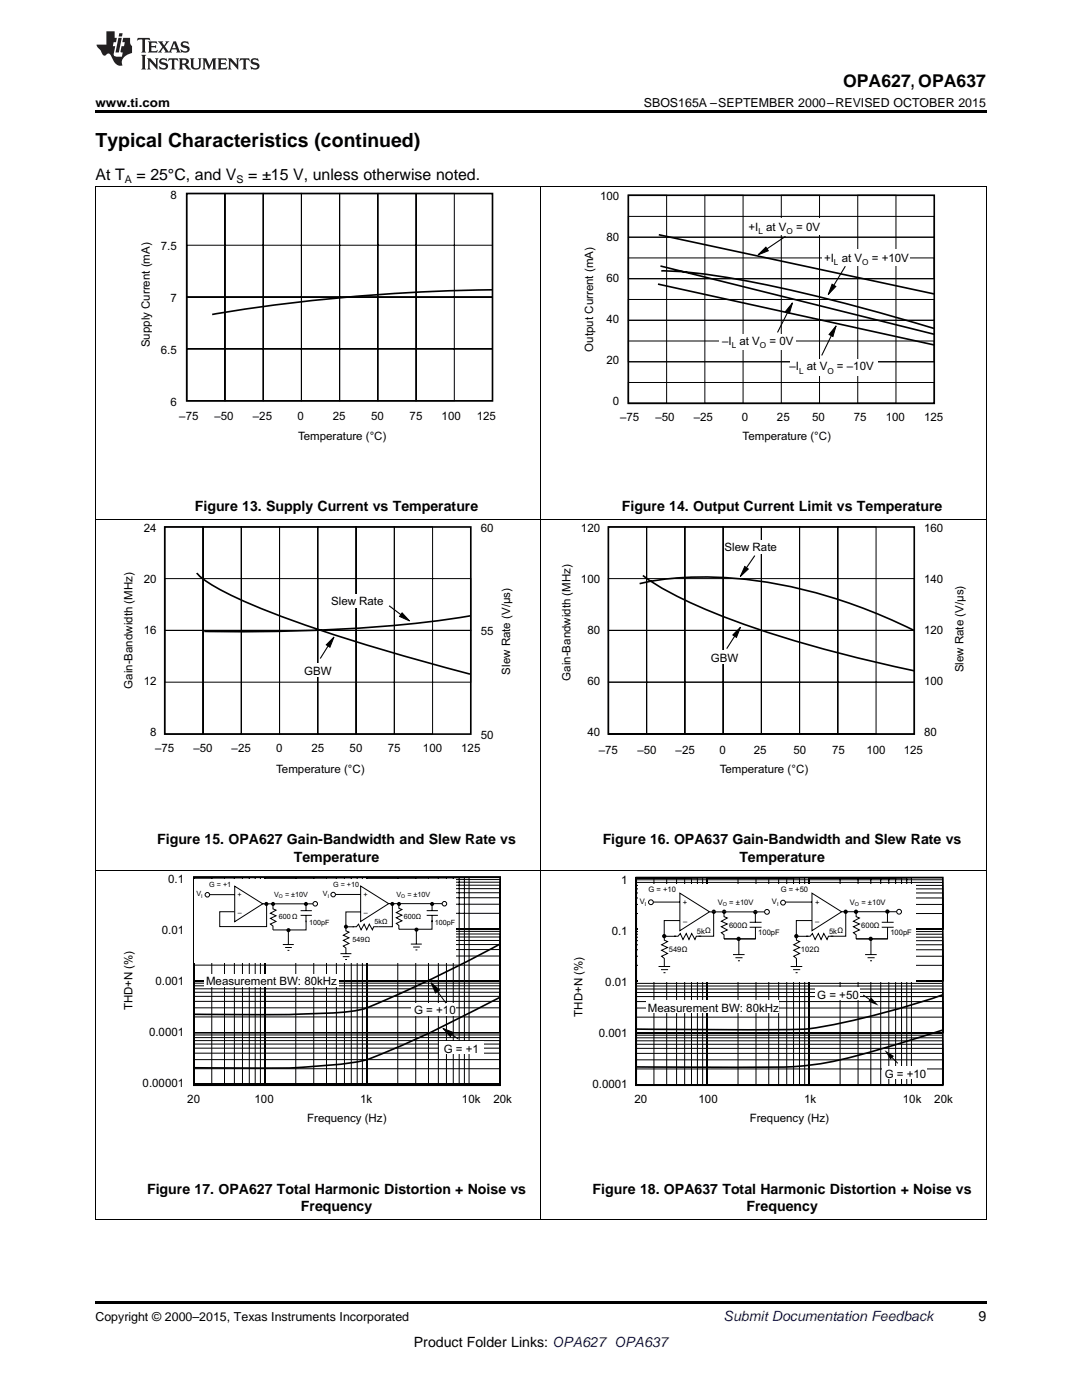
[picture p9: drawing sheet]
<svg xmlns="http://www.w3.org/2000/svg" width="216mm" height="279mm" viewBox="0 0 216 279" stroke-linecap="round" stroke-linejoin="round" font-family="sans-serif">
<path d="M19 259.7h177.8v.5h-177.8z" fill="#000"/>
<g fill="none" stroke="#000" stroke-width=".2">
<path d="M19.1 173.8v69.7M38.7 175.1h13.3v41.4h-13.3zM38.7 175.1h12.2v41.4h-12.2zM38.7 175.1h11v41.4h-11zM38.7 175.1h9.7v41.4h-9.7zM38.7 175.1h8.1v41.4h-8.1zM38.8 175.1h3.5v41.4h-3.5zM38.8 175.5h61v9.9h-61zM38.8 176.1h61v9.3h-61zM38.8 176.7h61v8.7h-61zM38.8 177.4h61v8h-61zM38.8 178.2h61v7.2h-61z"/>
<path d="M38.8 179.2h61v6.2h-61zM38.8 175.1h61v10.3h-61zM38.8 175.1h6v41.4h-6zM52.9 175.1h20.3v41.4h-20.3zM52.9 175.1h19.4v41.4h-19.4zM52.9 175.1h18.4v41.4h-18.4zM52.9 175.1h17.2v41.4h-17.2zM52.9 175.1h15.8v41.4h-15.8zM52.9 175.1h14.2v41.4h-14.2zM52.9 175.1h12.2v41.4h-12.2zM52.9 175.1h9.7v41.4h-9.7zM52.9 175.1h6.1v41.4h-6.1z"/>
<path d="M73.2 175.1h20.4v41.4h-20.4zM73.2 175.1h19.5v41.4h-19.5zM73.2 175.1h18.4v41.4h-18.4zM73.2 175.1h17.2v41.4h-17.2zM73.2 175.1h15.9v41.4h-15.9zM73.2 175.1h14.3v41.4h-14.3zM73.2 175.1h12.3v41.4h-12.3zM73.2 175.1h9.8v41.4h-9.8zM73.2 175.1h6.2v41.4h-6.2zM107.9 173.8v69.7M196.8 173.8v69.7M38.8 180.5h61v4.9h-61z"/>
<path d="M38.8 182.3h61v3.1h-61zM38.8 185.9h61v9.8h-61zM38.8 186.4h61v9.3h-61zM38.8 187h61v8.7h-61zM38.8 187.7h61v8h-61zM38.8 188.5h61v7.2h-61zM38.8 189.5h61v6.2h-61zM38.8 190.8h61v4.9h-61zM38.8 192.6h61v3.1h-61zM38.8 196.2h61v9.9h-61zM38.8 196.7h61v9.4h-61zM38.8 197.3h61v8.8h-61z"/>
<path d="M38.8 198h61v8.1h-61zM38.8 198.8h61v7.3h-61zM38.8 199.8h61v6.3h-61zM38.8 195.7h61v10.4h-61zM38.8 201.1h61v5h-61zM38.8 203h61v3.1h-61zM38.8 206.6h61v9.8h-61zM38.8 207.1h61v9.3h-61zM38.8 207.7h61v8.7h-61zM38.8 208.4h61v8h-61zM38.8 209.2h61v7.2h-61zM38.8 210.2h61v6.2h-61z"/>
<path d="M38.8 211.5h61v4.9h-61zM38.8 213.3h61v3.1h-61zM19 243.4h177.8"/>
</g>
<path d="M40.8 194.4h26.7v2.4h-26.7z" fill="#fff"/>
<path d="M38.7 175.1v41.5zM38.8 175.1h61M38.8 216.6h61" fill="none" stroke="#000" stroke-width=".2"/>
<path d="M38.7 175h61.1v41.6h-61.1z" fill="none" stroke="#000" stroke-width=".33"/>
<g fill="#fff">
<path d="M82.1 200.3h8.9v2.5h-8.9z"/>
<path d="M87.7 207.8h8.9v2.5h-8.9z"/>
</g>
<path d="M86 196.1l1.7 1.5-.8 .6zM88.4 205.2l2 .8-.5 .9z" fill="#000"/>
<path d="M86 196.1l1.7 1.5-.8 .6zM86.8 197.2l2.2 3M88.4 205.2l2 .8-.5 .9zM89.4 206l2 1.3" fill="none" stroke="#000" stroke-width=".2"/>
<path d="M38.8 175.4h52.1v16.8h-52.1z" fill="#fff"/>
<g fill="none" stroke="#000" stroke-width=".2">
<path d="M41.8 178.5h5M46.8 176.9l5.6 3.5-5.6 3.5zM67 178.5h5M72 176.8l5.6 3.5-5.6 3.6zM126.9 175.2h14.2v41.3h-14.2zM126.9 175.2h13.3v41.3h-13.3zM126.9 175.2h12.3v41.3h-12.3zM126.9 175.2h11.1v41.3h-11.1zM126.9 175.2h9.7v41.3h-9.7zM126.9 175.2h8.1v41.3h-8.1zM126.9 175.1l.1 41.5zM127 175.2h3.5v41.3h-3.5z"/>
<path d="M127 175.6h61.1v9.8h-61.1zM127 176.1h61.1v9.3h-61.1zM127 176.7h61.1v8.7h-61.1zM127 177.4h61.1v8h-61.1zM127 178.2h61.1v7.2h-61.1zM127 179.2h61.1v6.2h-61.1zM127 175.1h61.1v10.3h-61.1zM127 175.2h6v41.3h-6zM127.1 175.1h61M141.1 175.2h19.5v41.3h-19.5zM141.1 175.2h18.4v41.3h-18.4zM141.1 175.2h17.2v41.3h-17.2z"/>
<path d="M141.1 175.2h15.9v41.3h-15.9zM141.1 175.2h14.3v41.3h-14.3zM141.1 175.2h12.3v41.3h-12.3zM141.1 175.2h9.8v41.3h-9.8zM141.1 175.2h6.2v41.3h-6.2zM161.5 175.2h20.4v41.3h-20.4zM161.5 175.2h19.4v41.3h-19.4zM161.5 175.2h18.4v41.3h-18.4zM161.5 175.2h17.2v41.3h-17.2zM161.5 175.2h15.8v41.3h-15.8zM161.5 175.2h14.2v41.3h-14.2zM161.5 175.2h12.3v41.3h-12.3z"/>
<path d="M161.5 175.2h9.7v41.3h-9.7zM161.5 175.2h6.1v41.3h-6.1zM52.4 180.4h10.1M53.2 180.4v4.5h-9.4v-2.9h3M54.5 180.5v.9l.6 .2-1.1 .7 1.1 .5-1.1 .5 1.1 .6-1.1 .5 .5 .4v.8h6.6v-1.9M56.4 188.5h2.2M56.9 189.1h1.3M57.4 189.7h.3M57.5 185.6v2.9M60 182.7h2.2M60 181.7h2.2M61.1 180.4v1.3"/>
<path d="M61.1 182.7v1.3M67.9 190.3h2.2M68.4 190.9h1.3M68.9 191.5h.3M69 184.9v.9l.6 .2-1.1 .6 1.1 .6-1.1 .5 1.1 .6-1.1 .5 .5 .4v1.1M72 182h-3v3h1.6M77.6 180.3h10.6M78.3 180.3v4.7h-3.7l-.3 .6-.6-1.2-.5 1.2-.5-1.2-.7 1.2-.5-1.2-.4 .6h-.7M79.6 180.3v1l.6 .2-1.1 .6 1.1 .5-1.1 .6 1.1 .6-1.1 .5 .5 .4v.8M82 188.4h2.2M82.4 189h1.4M82.9 189.6h.4"/>
<path d="M83.1 185.5v2.9M85.1 182.7h2.3M85.1 181.7h2.3M86.2 183.7v1.7h-6.6M86.2 180.4v1.3M86.2 182.7v1.3M127 180.5h61.1v4.9h-61.1zM127 182.3h61.1v3.1h-61.1zM127 185.9h61.1v9.9h-61.1zM127 186.4h61.1v9.4h-61.1zM127 187h61.1v8.8h-61.1zM127 187.7h61.1v8.1h-61.1z"/>
<path d="M127 188.5h61.1v7.3h-61.1zM127 189.5h61.1v6.3h-61.1zM127 190.8h61.1v5h-61.1zM127 192.7h61.1v3.1h-61.1zM127 196.3h61.1v9.8h-61.1zM127 196.8h61.1v9.3h-61.1zM127 197.4h61.1v8.7h-61.1zM127 198.1h61.1v8h-61.1zM127 198.9h61.1v7.2h-61.1zM127 199.9h61.1v6.2h-61.1zM127 195.8h61.1v10.3h-61.1zM127 201.2h61.1v4.9h-61.1z"/>
<path d="M127 203h61.1v3.1h-61.1zM127 206.6h61.1v9.9h-61.1zM127 207.1h61.1v9.4h-61.1zM127 207.7h61.1v8.8h-61.1zM127 208.4h61.1v8.1h-61.1zM127 209.2h61.1v7.3h-61.1zM127 210.2h61.1v6.2h-61.1zM127 211.5h61.1v4.9h-61.1zM127 213.3h61.1v3.1h-61.1zM127 206.1h61.1v10.4h-61.1zM127.1 216.6h61"/>
<circle cx="41.4" cy="178.6" r=".45"/>
<circle cx="66.5" cy="178.5" r=".45"/>
<circle cx="62.9" cy="180.4" r=".45"/>
<circle cx="88.7" cy="180.4" r=".45"/>
</g>
<g fill="#000">
<circle cx="53.2" cy="180.4" r=".41"/>
<circle cx="54.5" cy="180.4" r=".41"/>
<circle cx="57.6" cy="185.6" r=".41"/>
<circle cx="61" cy="180.4" r=".41"/>
<circle cx="69" cy="184.9" r=".41"/>
<circle cx="78.3" cy="180.4" r=".41"/>
<circle cx="79.6" cy="180.4" r=".41"/>
<circle cx="83.1" cy="185.5" r=".41"/>
<circle cx="86.2" cy="180.4" r=".41"/>
</g>
<path d="M99.8 188.4a263.9 263.9 0 0 1-27.5 13 83.7 83.7 0 0 1-13.5 1h-20M99.9 199a237.7 237.7 0 0 1-27.1 12.6 112.5 112.5 0 0 1-18.6 1.6l-15.4-.1" fill="none" stroke="#000" stroke-width=".33"/>
<g fill="#fff">
<path d="M176 212.8h8.9v2.4h-8.9z"/>
<path d="M162.6 197.1h8.9v2.5h-8.9z"/>
</g>
<path d="M173.8 199.1l1.5 1.6-2.1-.8zM176.5 209.6l1.9 1.2-.7 .7z" fill="#000"/>
<path d="M172.2 198.6l2 1.4M177.4 210.5l1.7 1.7" fill="none" stroke="#000" stroke-width=".2"/>
<path d="M127.3 176.5h55.4v19.5h-55.4z" fill="#fff"/>
<path d="M126.9 175.1h61.2v41.5h-61.2zM188 198.6a161.9 161.9 0 0 1-26.7 6.7l-10.3 .2-24.1-.1M188.2 205.5a212.1 212.1 0 0 1-23.7 6.7l-1.1 .1a71 71 0 0 1-12.9 .7l-23.6-.1" fill="none" stroke="#000" stroke-width=".33"/>
<g fill="none" stroke="#000" stroke-width=".2">
<path d="M135.7 178.3l5.9 3.7-5.9 3.7zM162 178.3l5.9 3.7-5.9 3.7zM130.4 180h5.3M131.4 192.9h2.3M131.9 193.5h1.4M132.4 194.1h.4M132.6 186.7v.9l.6 .3-1.2 .7 1.2 .5-1.2 .5 1.2 .7-1.2 .5 .6 .5v1.5M134.5 186.8h.8l.4-.5 .6 1.2 .6-1.2 .6 1.2 .5-1.2 .7 1.2 .2-.7h1M135.7 183.7h-3.2v3.2h2.4M142.4 182v4.8h-3M144.5 182v.9l.6 .3-1.2 .7 1.2 .5-1.2 .5 1.2 .7-1.2 .5 .6 .5v.8M144.5 187.4h6.2"/>
<path d="M146.3 190.5h2.3M146.7 191.1h1.5M147.2 191.7h.4M147.4 187.5v3M149.6 185.1h2.4M149.6 184.1h2.4M150.7 182v2.1M150.7 185.1v2.3h-6.2M156.7 180h5.3M157.8 192.9h2.3M158.3 193.5h1.4M158.8 194.1h.3"/>
<path d="M158.9 186.7v.9l.7 .3-1.2 .7 1.2 .5-1.2 .5 1.2 .7-1.2 .5 .5 .5v.8M158.9 191.6v1.3M160.9 186.8h.8l.4-.5 .5 1.2 .7-1.2 .5 1.2 .6-1.2 .6 1.2 .3-.7h1M162 183.7h-3.1v3.2h2.4M168.8 182v4.8h-3.1M170.8 182v.9l.7 .3-1.2 .7 1.2 .5-1.2 .5 1.2 .7-1.2 .5 .5 .5v.8M170.8 187.4h6.3M172.6 190.5h2.3M173.1 191.1h1.4M173.6 191.7h.4M173.8 187.5v3M175.9 185.1h2.4"/>
<path d="M175.9 184.1h2.4M177.1 185.1v2.3h-6.3"/>
<circle cx="129.9" cy="180.1" r=".48"/>
<circle cx="153" cy="182" r=".48"/>
<circle cx="156.2" cy="180.1" r=".48"/>
<circle cx="179.4" cy="182" r=".48"/>
</g>
<g fill="#000">
<circle cx="132.5" cy="186.8" r=".43"/>
<circle cx="142.4" cy="182" r=".43"/>
<circle cx="144.5" cy="182" r=".43"/>
<circle cx="147.4" cy="187.4" r=".43"/>
<circle cx="150.7" cy="182" r=".43"/>
<circle cx="158.9" cy="186.8" r=".43"/>
<circle cx="168.7" cy="182" r=".43"/>
<circle cx="170.8" cy="182" r=".43"/>
<circle cx="173.7" cy="187.4" r=".43"/>
<circle cx="177.1" cy="181.9" r=".43"/>
</g>
<path d="M129 199.7h26.4v2.5h-26.4z" fill="#fff"/>
<path d="M167.9 182h11M177.1 182v2.1" fill="none" stroke="#000" stroke-width=".2"/>
<path d="M141.6 182h11z" fill="#fff"/>
<g fill="none" stroke="#000" stroke-width=".2">
<path d="M19.1 103.7v70.1M32.9 115.5h61v10.3h-61zM32.9 105.1h7.6v41.4h-7.6zM40.5 105.1h7.6v41.4h-7.6zM48.1 105.1h7.7v41.4h-7.7zM55.8 105.1h7.6v41.4h-7.6zM63.4 105.1h7.6v41.4h-7.6zM71 105.1h7.7v41.4h-7.7zM78.7 105.1h7.6v41.4h-7.6zM107.9 103.7v70.1M196.8 103.7v70.1M32.9 125.8h61v10.3h-61z"/>
<path d="M66 128.1l-2.1 3.3zM66.6 127.1l-.8 2.1-.7-.5zM77.6 120.9l3.2 2.3zM80.2 122.3l1.5 1.6-2-.9zM19 173.7h177.8M141.6 182h11z"/>
</g>
<path d="M32.9 105.2h61v41.3h-61zM39.3 114.4a8.3 8.3 0 0 0 2.8 2.2 92.9 92.9 0 0 0 18.1 7.9l7.5 2.5 9.1 2.8 17 4.7M93.9 122.9a288.8 288.8 0 0 1-45.1 3.2l-8-.1" fill="none" stroke="#000" stroke-width=".33"/>
<path d="M66 128.1l-2.1 3.3zM66.6 127.1l-.8 2.1-.7-.5zM77.6 120.9l3.2 2.3zM80.2 122.3l1.5 1.6-2-.9z" fill="#000"/>
<g fill="#fff">
<path d="M66.5 118.6h9.4v2.6h-9.4z"/>
<path d="M59.1 132.4h9.4v2.6h-9.4z"/>
</g>
<g fill="none" stroke="#000" stroke-width=".2">
<path d="M121.4 115.5h61v10.3h-61zM121.4 105.1h7.6v41.4h-7.6zM129 105.1h7.7v41.4h-7.7zM136.7 105.1h7.6v41.4h-7.6zM144.3 105.1h7.6v41.4h-7.6zM148.6 113.1l.7 .5-1.6 1.5zM150.6 110.9l-2.2 3.2zM151.9 105.1h7.6v41.4h-7.6zM159.5 105.1h7.7v41.4h-7.7zM167.2 105.1h7.6v41.4h-7.6zM121.4 136.1h61v10.4h-61zM121.4 125.8h61v10.3h-61z"/>
<path d="M147.1 126.1l-2.1 3.3zM147.8 125.2l-.8 2-.8-.5z"/>
</g>
<path d="M121.4 105.2h61v41.3h-61zM127.6 116.5a59.1 59.1 0 0 1 20.5-.9 100.1 100.1 0 0 1 34.3 10.2M128.3 114.8v.1a53.6 53.6 0 0 0 13 6.9 229.8 229.8 0 0 0 41.1 12.1" fill="none" stroke="#000" stroke-width=".33"/>
<path d="M148.6 113.1l.7 .5-1.6 1.5zM150.6 110.9l-2.2 3.2zM147.1 126.1l-2.1 3.3zM147.8 125.2l-.8 2-.8-.5z" fill="#000"/>
<g fill="#fff">
<path d="M146.7 107.8h9.3v2.6h-9.3z"/>
<path d="M140.3 129.8h9.3v2.6h-9.3z"/>
</g>
<g fill="none" stroke="#000" stroke-width=".2">
<path d="M19.1 37.3v66.5M37.3 38.6h7.6v41.4h-7.6zM44.9 38.6h7.6v41.4h-7.6zM52.5 38.6h7.6v41.4h-7.6zM60.1 38.6h7.7v41.4h-7.7zM67.8 38.6h7.6v41.4h-7.6zM75.4 38.6h7.6v41.4h-7.6zM83 38.6h7.7v41.4h-7.7zM107.9 37.3v66.5M125.4 39h7.6v41.5h-7.6zM140.6 39h7.7v41.5h-7.7zM155.9 39h7.6v41.5h-7.6z"/>
<path d="M171.2 39h7.6v41.5h-7.6zM196.8 37.3v66.5M37.3 59.3h61v10.3h-61zM37.3 48.9h61v10.4h-61zM125.4 43.2h61v4.1h-61zM125.4 47.4h61v8.2h-61zM125.4 51.5h61v4.1h-61zM125.4 59.8h61v4.1h-61zM151.3 50.9l1.5-1.6 .5 .7zM151.3 50.9l5.4-3.7zM166 56.7l.8 .5-1.5 1.6zM168.7 53.1l-3.4 5.7z"/>
<path d="M37.3 69.6h61v10.4h-61zM125.4 63.9h61v8.3h-61zM125.4 68.1h61v4.1h-61zM125.4 76.3h61v4.2h-61zM158.1 60.5l-.6 2.1-.8-.4zM158.1 60.5l-3 5.8zM166.8 65l-.6 2.2-.8-.4zM166.8 65l-2.8 5.9zM19 103.7h177.8"/>
</g>
<path d="M37.3 38.6h61v41.4h-61zM125.4 39h61v41.5h-61zM98.3 57.8a354.9 354.9 0 0 0-56 5M131.3 56.7l55.1 12.1M131.5 46.8l54.9 11.9M131.8 53.1l54.6 13.6M131.9 54.1h.4a89.7 89.7 0 0 1 17.6 2.1 369.6 369.6 0 0 1 36.5 9.4" fill="none" stroke="#000" stroke-width=".33"/>
<path d="M151.3 50.9l1.5-1.6 .5 .7zM151.3 50.9l5.4-3.7zM166 56.7l.8 .5-1.5 1.6zM168.7 53.1l-3.4 5.7zM158.1 60.5l-.6 2.1-.8-.4zM158.1 60.5l-3 5.8zM166.8 65l-.6 2.2-.8-.4zM166.8 65l-2.8 5.9z" fill="#000"/>
<g fill="#fff">
<path d="M143.6 66.7h15.2v3.2h-15.2z"/>
<path d="M157.5 71.8h17.6v3.3h-17.6z"/>
<path d="M164.1 49.7h17.6v3.3h-17.6z"/>
<path d="M148.8 43.6h15.3v3.2h-15.3z"/>
</g>
<path d="M19 37.2h177.8" fill="none" stroke="#000" stroke-width=".2"/>
<path d="M19 22h177.8v.5h-177.8z" fill="#000"/>
<g fill="#231f20">
<path d="M27.5 7.6l-.1 .5 .4-.2h.6v.1v2.1l-.2 .4h1l-.3-.4v-2.1l.1-.1h.5l.5 .2-.2-.5zM29.5 8.3l.2 .3v1.5l-.2 .4h1.8l.2-.6a1.04 1.04 0 0 1-1.3 .2v-.7h.6l.3 .2v-.6l-.3 .2h-.6v-.6l.8-.1 .4 .3-.2-.5zM31.5 8.3l.9 1.1-.9 1.1h.8l-.2-.2 .5-.7 .4 .7-.2 .2h1.5l-.1-.2 .1-.4h.9l.1 .4-.2 .2h1l-.3-.3-.7-1.9h-.5l-.9 2-.8-1 .9-1h-.8l.1 .3-.3 .5-.4-.6 .2-.2zM34.7 8.6l.4 1h-.7zM36.3 8.4a.63 .63 0 0 0-.2 .7 .63 .63 0 0 0 .6 .4l.6 .2 .1 .2a.75 .75 0 0 1-.7 .4 .75 .75 0 0 1-.6-.5l.1 .7 .1-.1a1.11 1.11 0 0 0 1.5-.6 1.13 1.13 0 0 0-1.2-.8l-.1-.4a1.04 1.04 0 0 1 1.2 .2l-.2-.5-.1 .1-.5-.2zM28.2 10.9l.2 .4v2.2l-.2 .4h1l-.3-.4v-2.2l.3-.4zM29.3 11.6l.3 .4v1.5l-.3 .4h.8l-.2-.4v-1.3l1.5 1.7v-1.9l.2-.4h-.7l.2 .4v.9l-1.1-1.3zM32 11.8a.62 .62 0 0 0-.2 .7 .62 .62 0 0 0 .6 .4l.6 .1 .1 .3a.76 .76 0 0 1-.7 .3 .76 .76 0 0 1-.6-.4l.1 .7 .1-.1a1.11 1.11 0 0 0 1.5-.6 1.13 1.13 0 0 0-1.2-.8l-.1-.4a1.04 1.04 0 0 1 1.2 .2l-.2-.6-.1 .1-.5-.1zM33.7 11.6l-.2 .6a.61 .61 0 0 1 .8-.3v1.6l-.2 .4h.9l-.2-.4v-1.6a.63 .63 0 0 1 .8 .3l-.2-.6zM35.6 11.6l.3 .4v1.5l-.3 .4h1l-.2-.2v-.8l.5 .2a.76 .76 0 0 0 1.2 .7l-1-1a.58 .58 0 0 0 .6-.5 .58 .58 0 0 0-.5-.6zM36.4 11.9h.1a.45 .45 0 0 1 .5 .1 .45 .45 0 0 1 .1 .5l-.7 .2zM37.9 11.6l.2 .2a2.17 2.17 0 0 0 .3 1.9 .99 .99 0 0 0 1.6-.6v-1.1l.2-.4h-.7l.2 .2a1.92 1.92 0 0 1-.2 1.8 .6 .6 0 0 1-.9-.5v-1.1l.2-.4zM40.4 11.6l.2 .4v1.5l-.2 .4h.7l-.2-.4v-1.4l.8 1.8 .8-1.8v1.4l-.2 .4h.9l-.2-.4v-1.5l.2-.4h-.8l-.6 1.5-.6-1.5zM43.4 11.6l.2 .4v1.5l-.2 .4h1.8l.2-.6a1.04 1.04 0 0 1-1.3 .1v-.6h.5l.4 .2v-.6l-.4 .2h-.5v-.7h.8l.3 .3-.1-.6zM45.5 11.6l.2 .4v1.5l-.2 .4h.7l-.2-.4v-1.3l1.5 1.7v-1.9l.2-.4h-.7l.2 .4v.9l-1.1-1.3zM47.9 11.6l-.1 .6a.61 .61 0 0 1 .8-.3v1.6l-.3 .4h1l-.3-.4 .1-1.6a.63 .63 0 0 1 .7 .3l-.1-.6zM50.2 11.8a.62 .62 0 0 0-.2 .7 .62 .62 0 0 0 .6 .4l.6 .1 .2 .3a.76 .76 0 0 1-.8 .3 .76 .76 0 0 1-.6-.4l.1 .7 .2-.1a1.11 1.11 0 0 0 1.5-.6 1.13 1.13 0 0 0-1.3-.8l-.1-.4a1.04 1.04 0 0 1 1.2 .2l-.1-.6-.2 .1-.5-.1z"/>
<path d="M21.2 6.3v2.6h-1.9l.1 .4 .7 .9a.91 .91 0 0 0 1 .8 .56 .56 0 0 1 .5-.3 .56 .56 0 0 1 .5 .3l.4 .8a1.53 1.53 0 0 0 1.9 1.2 1.54 1.54 0 0 1 1-2.1l.9-.3v-1.4a1.52 1.52 0 0 1-.3-1.6h-1.4l-.2 .8h.5l-.2 .8h-.4l-.2 1v.2l.4 .1-.2 .8a1.93 1.93 0 0 1-1.6-.3l.3-1.8h-.5l.2-.8h.4l.2-.8h-.4v-1.3zM23.6 7.6l-.6 2.9h.7l.6-2.9zM23.8 6.6l-.1 .7h.6l.2-.7z"/>
</g>
<text font-size="3.9" x="19" y="29.3">Typical Characteristics (continued)</text>
<text font-size="3.5" x="168.2" y="17.3">OPA627, OPA637</text>
<g font-size="3.2">
<text x="19" y="36">At T</text>
<text x="27.2" y="36">= 25°C, and V</text>
<text x="49.5" y="36">= ±15 V, unless otherwise noted.</text>
</g>
<g font-size="2.8">
<text x="38.9" y="102">Figure 13. Supply Current vs Temperature</text>
<text x="124.1" y="102">Figure 14. Output Current Limit vs Temperature</text>
<text x="31.4" y="168.5">Figure 15. OPA627 Gain-Bandwidth and Slew Rate vs</text>
<text x="58.6" y="172">Temperature</text>
<text x="120.3" y="168.5">Figure 16. OPA637 Gain-Bandwidth and Slew Rate vs</text>
<text x="147.5" y="172">Temperature</text>
<text x="29.4" y="238.2">Figure 17. OPA627 Total Harmonic Distortion + Noise vs</text>
<text x="118.3" y="238.2">Figure 18. OPA637 Total Harmonic Distortion + Noise vs</text>
<text x="60" y="241.7">Frequency</text>
<text x="148.9" y="241.7">Frequency</text>
<text x="195.3" y="263.6">9</text>
<text x="82.6" y="268.9">Product Folder Links: OPA627 OPA637</text>
</g>
<text font-size="2.8" fill="#0000c8" x="144.4" y="263.6">Submit Documentation Feedback</text>
<g font-size="2.5">
<text x="19" y="21.4">www.ti.com</text>
<text x="128.5" y="21.4">SBOS165A –SEPTEMBER 2000–REVISED OCTOBER 2015</text>
<text x="19" y="263.6">Copyright © 2000–2015, Texas Instruments Incorporated</text>
</g>
<g font-size="2.3">
<text x="34" y="39.6">8</text>
<text x="119.8" y="39.8">100</text>
<text x="149.3" y="46">+I at V</text>
<text x="158.9" y="46">= 0V</text>
<text x="32.1" y="50">7.5</text>
<text x="121" y="48">80</text>
<text x="164.4" y="52.3">+I at V</text>
<text x="174" y="52.3">= +10V</text>
<text x="121" y="56.2">60</text>
<text x="34" y="60.3">7</text>
<text x="121" y="64.4">40</text>
<text x="29.9" y="69.3" transform="rotate(-90 29.9 69.3)">Supply Current (mA)</text>
<text x="32.1" y="70.7">6.5</text>
<text x="118.3" y="70.2" transform="rotate(-90 118.3 70.2)">Output Current (mA)</text>
<text x="144.1" y="68.8">–I at V</text>
<text x="153.6" y="68.8">= 0V</text>
<text x="121" y="72.7">20</text>
<text x="157.5" y="73.9">–I at V</text>
<text x="167" y="73.9">= –10V</text>
<text x="34" y="81">6</text>
<text x="35.8" y="83.8">–75</text>
<text x="42.8" y="83.8">–50</text>
<text x="50.5" y="83.8">–25</text>
<text x="59.4" y="83.8">0</text>
<text x="66.4" y="83.8">25</text>
<text x="74.1" y="83.8">50</text>
<text x="81.7" y="83.8">75</text>
<text x="88.1" y="83.8">100</text>
<text x="95.1" y="83.8">125</text>
<text x="122.3" y="80.9">0</text>
<text x="59.5" y="87.7">Temperature (°C)</text>
<text x="123.7" y="84.1">–75</text>
<text x="130.8" y="84.1">–50</text>
<text x="138.4" y="84.1">–25</text>
<text x="148" y="84.1">0</text>
<text x="148.2" y="87.7">Temperature (°C)</text>
<text x="155" y="84.1">25</text>
<text x="162.1" y="84.1">50</text>
<text x="170.4" y="84.1">75</text>
<text x="176.7" y="84.1">100</text>
<text x="184.4" y="84.1">125</text>
<text x="28.7" y="106.2">24</text>
<text x="95.9" y="106.2">60</text>
<text x="115.9" y="106.2">120</text>
<text x="184.4" y="106.2">160</text>
<text x="144.6" y="109.9">Slew Rate</text>
<text x="28.7" y="116.4">20</text>
<text x="115.9" y="116.4">100</text>
<text x="184.4" y="116.3">140</text>
<text x="66.1" y="120.8">Slew Rate</text>
<text x="28.7" y="126.5">16</text>
<text x="95.9" y="126.8">55</text>
<text x="117.2" y="126.5">80</text>
<text x="184.4" y="126.5">120</text>
<text x="26.5" y="137.4" transform="rotate(-90 26.5 137.4)">Gain-Bandwidth (MHz)</text>
<text x="28.7" y="136.7">12</text>
<text x="60.7" y="134.7">GBW</text>
<text x="101.8" y="134.6" transform="rotate(-90 101.8 134.6)">Slew Rate (V/µs)</text>
<text x="113.8" y="135.8" transform="rotate(-90 113.8 135.8)">Gain-Bandwidth (MHz)</text>
<text x="117.2" y="136.7">60</text>
<text x="141.8" y="132.1">GBW</text>
<text x="184.4" y="136.7">100</text>
<text x="192.3" y="134.2" transform="rotate(-90 192.3 134.2)">Slew Rate (V/µs)</text>
<text x="30" y="146.9">8</text>
<text x="95.9" y="147.5">50</text>
<text x="117.2" y="146.9">40</text>
<text x="184.4" y="146.8">80</text>
<text x="31" y="150.1">–75</text>
<text x="38.6" y="150.1">–50</text>
<text x="46.2" y="150.1">–25</text>
<text x="55.1" y="154.2">Temperature (°C)</text>
<text x="55.1" y="150.1">0</text>
<text x="62.1" y="150.1">25</text>
<text x="69.8" y="150.1">50</text>
<text x="77.4" y="150.1">75</text>
<text x="84.4" y="150.1">100</text>
<text x="92" y="150.1">125</text>
<text x="119.5" y="150.4">–75</text>
<text x="127.2" y="150.4">–50</text>
<text x="134.8" y="150.4">–25</text>
<text x="143.6" y="150.4">0</text>
<text x="143.6" y="154.2">Temperature (°C)</text>
<text x="150.4" y="150.4">25</text>
<text x="158.3" y="150.4">50</text>
<text x="166" y="150.4">75</text>
<text x="172.9" y="150.4">100</text>
<text x="180.3" y="150.4">125</text>
<text x="33.6" y="176.2">0.1</text>
<text x="124" y="176.4">1</text>
<text x="32.3" y="186.4">0.01</text>
<text x="122.1" y="186.6">0.1</text>
<text x="31" y="196.6">0.001</text>
<text x="41.1" y="196.5">Measurement BW: 80kHz</text>
<text x="120.8" y="196.8">0.01</text>
<text x="26.5" y="201.7" transform="rotate(-90 26.5 201.7)">THD+N (%)</text>
<text x="82.6" y="202.3">G = +10</text>
<text x="116.3" y="202.9" transform="rotate(-90 116.3 202.9)">THD+N (%)</text>
<text x="129.3" y="201.9">Measurement BW: 80kHz</text>
<text x="163.1" y="199.3">G = +50</text>
<text x="29.7" y="206.8">0.0001</text>
<text x="119.5" y="206.9">0.001</text>
<text x="88.5" y="210.1">G = +1</text>
<text x="176.5" y="215.1">G = +10</text>
<text x="28.5" y="216.9">0.00001</text>
<text x="37.4" y="220.2">20</text>
<text x="50.8" y="220.2">100</text>
<text x="71.9" y="220.2">1k</text>
<text x="92.2" y="220.2">10k</text>
<text x="98.4" y="220.2">20k</text>
<text x="118.2" y="217.1">0.0001</text>
<text x="126.6" y="220.2">20</text>
<text x="139.4" y="220.2">100</text>
<text x="160.5" y="220.2">1k</text>
<text x="180.2" y="220.2">10k</text>
<text x="186.4" y="220.2">20k</text>
<text x="61.3" y="223.9">Frequency (Hz)</text>
<text x="149.6" y="223.9">Frequency (Hz)</text>
</g>
<g font-size="2.1">
<text x="24.9" y="36.6">A</text>
<text x="47.2" y="36.6">S</text>
</g>
<g font-size="1.6">
<text x="151.3" y="46.7">L</text>
<text x="157" y="46.7">O</text>
<text x="166.4" y="52.9">L</text>
<text x="172" y="52.9">O</text>
<text x="146" y="69.4">L</text>
<text x="151.6" y="69.4">O</text>
<text x="159.5" y="74.6">L</text>
<text x="165.1" y="74.6">O</text>
</g>
<g font-size="1.5">
<text x="129.4" y="177.9">G = +10</text>
<text x="155.8" y="177.9">G = +50</text>
<text x="127.7" y="180.4">V</text>
<text x="136.3" y="180.5">+</text>
<text x="136.3" y="184.5">–</text>
<text x="143.2" y="180.6">V</text>
<text x="145.5" y="185.2">600Ω</text>
<text x="145.5" y="180.6">= ±10V</text>
<text x="154" y="180.4">V</text>
<text x="162.6" y="180.5">+</text>
<text x="162.7" y="184.5">–</text>
<text x="169.6" y="180.6">V</text>
<text x="171.8" y="185.2">600Ω</text>
<text x="171.9" y="180.6">= ±10V</text>
<text x="133.5" y="190">549Ω</text>
<text x="139.1" y="186.3">5kΩ</text>
<text x="151.3" y="186.5">100pF</text>
<text x="159.8" y="190">102Ω</text>
<text x="165.4" y="186.3">5kΩ</text>
<text x="177.7" y="186.5">100pF</text>
</g>
<g font-size="1.4">
<text x="39.2" y="178.9">V</text>
<text x="41.7" y="177">G = +1</text>
<text x="47.4" y="179">+</text>
<text x="54.7" y="179">V</text>
<text x="56.9" y="179">= ±10V</text>
<text x="64.4" y="178.9">V</text>
<text x="66.5" y="177">G = +10</text>
<text x="72.6" y="179">+</text>
<text x="79.1" y="179">V</text>
<text x="81.3" y="179">= ±10V</text>
<text x="47.4" y="182.7">–</text>
<text x="55.6" y="183.3">600 Ω</text>
<text x="61.7" y="184.5">100pF</text>
<text x="72.6" y="182.7">–</text>
<text x="74.7" y="184.4">5kΩ</text>
<text x="80.6" y="183.3">600</text>
<text x="83" y="183.3">Ω</text>
<text x="86.7" y="184.6">100pF</text>
<text x="70.3" y="187.9">549</text>
<text x="72.8" y="187.9">Ω</text>
</g>
<g font-size="1.1">
<text x="128.7" y="180.9">I</text>
<text x="144.2" y="180.9">O</text>
<text x="155.1" y="180.9">I</text>
<text x="170.6" y="180.9">O</text>
</g>
<g font-size="1">
<text x="40.1" y="179.3">I</text>
<text x="55.6" y="179.3">O</text>
<text x="65.4" y="179.3">I</text>
<text x="80.1" y="179.3">O</text>
</g>
</svg>
